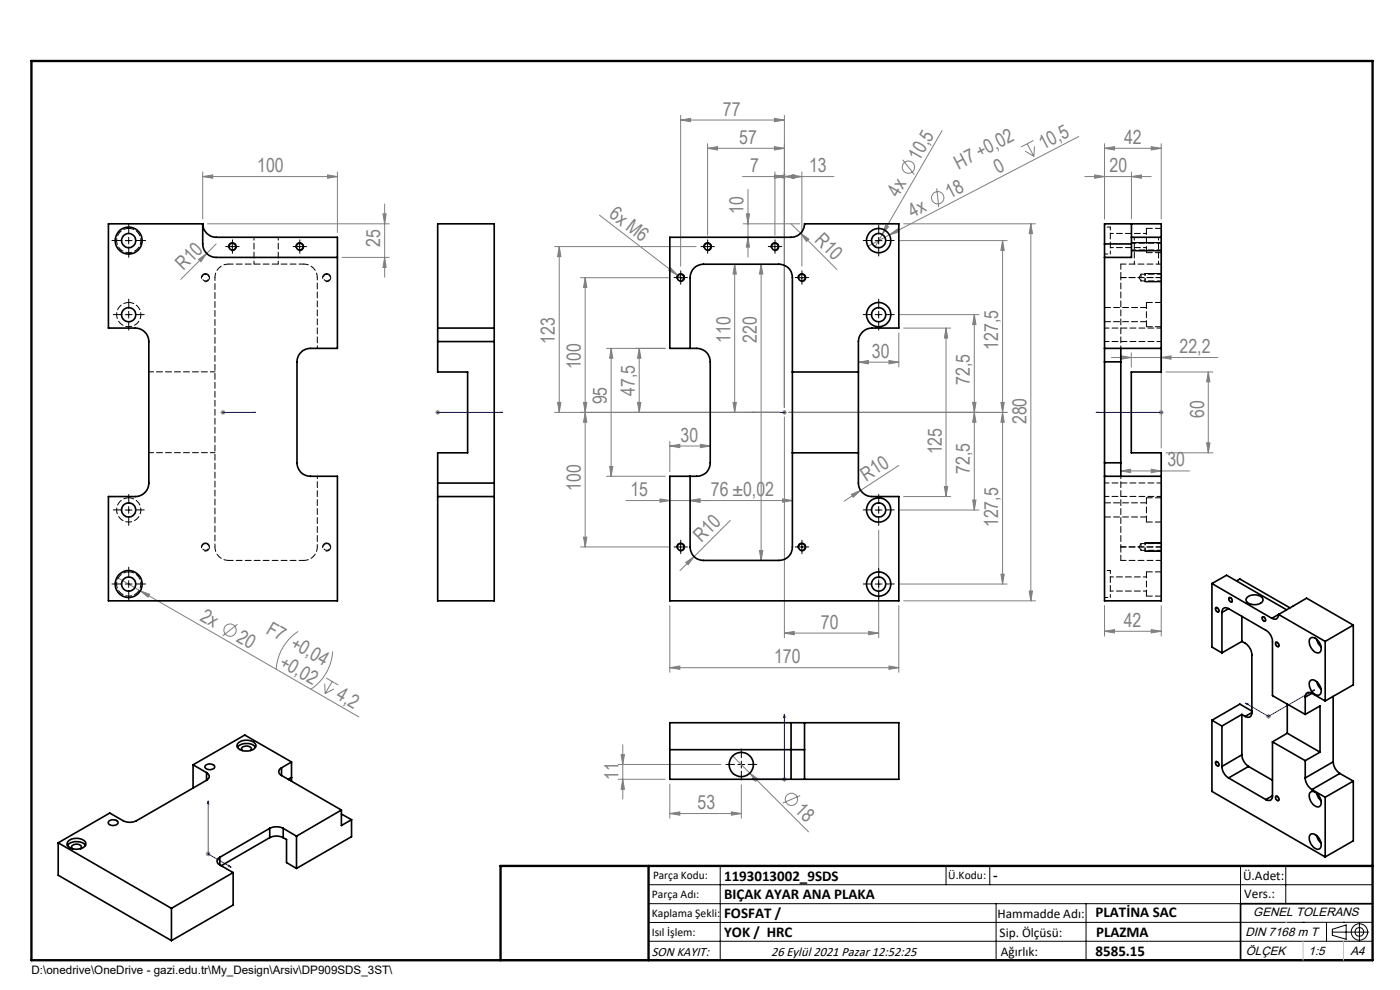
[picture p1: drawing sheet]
<svg xmlns="http://www.w3.org/2000/svg" width="297mm" height="210mm" viewBox="0 0 297 210" stroke-linecap="round" stroke-linejoin="round" font-family="sans-serif">
<g fill="none" stroke="#808080" stroke-width=".21">
<path d="M43 37.5l2.1-.4v.7zM43 37.5h28.6M43 36.5v10M69.5 37.1l2.1 .4-2.1 .3zM71.6 36.5v12.8M144.4 25.5l2.1-.4v.7zM144.4 24.5v32M144.4 25.5h22M150.1 31.5l2.1-.4v.7zM150.1 30.5v19.4M150.1 31.5h16.3M157.5 37.5h19.4"/>
<path d="M164.3 31.1l2.1 .4-2.1 .3zM164.3 37.1l2.1 .4-2.1 .3zM164.3 25.1l2.1 .4-2.1 .3zM164.4 37.5l2.1-.4v.7zM164.4 36.5v13.4M166.4 37.5l2.1-.4v.7zM166.4 24.5v62M168 37.1l2.1 .4-2.1 .3zM170.1 36.5v20M191.5 33.9l2.5 3.1M198.7 40l.4 3.9M199.8 27.7l-14.2 24.6"/>
<path d="M217.5 32.1l1.8 1.1M217.9 30.5l1.4 2.7M219.3 29.8l-2.7 1.4M219.5 31l-.2 2.2M228.8 29l-40.1 20.8M230.1 37.5h14.1M232.2 37.1l2.1 .4-2.1 .3zM234.3 31.5l2.1-.4v.7zM234.3 31.5h12M234.3 30.5v16M240 37.5l2.1-.4v.7zM240 36.5v10"/>
<path d="M244.2 31.1l2.1 .4-2.1 .3zM246.3 30.5v16M42.1 55l1.8-1.2-1.3 1.7zM44 47.5h38.6M45.9 51.7l-7.6 7.6M72.6 54.6h10M81.2 45.4h.7l-.3 2.1zM81.6 43.3v15.5M81.6 54.6l.3 2.1h-.7zM117.7 52.3h30M118.6 52.3v35.2M118.6 52.3l.4 2.1h-.7z"/>
<path d="M123.2 58.9h18.8M124.1 58.9v57.1M124.1 58.9l.4 2.1h-.7zM127.2 45.6l16.5 12.8M142.3 56.8l1.4 1.6-1.8-1zM143.7 58.4l1.4 1M155.9 56l.3 2.1h-.7zM155.9 56v31.5M157.7 47.5h12M158.3 45.4h.7l-.3 2.1zM158.7 50.3l.3 2.1h-.7zM158.7 40.2v14.3"/>
<path d="M161.5 56l.3 2.1h-.7zM161.5 56v62.9M167.8 47.5l2.1 2M169.9 49.5l1.7 1.2-.5 .5zM169.9 49.5l7.6 7.6M187.9 47.8l.6 .3-1.4 1.6zM188.7 49.8l1.7-1.2 .3 .6zM188.7 49.8l-4.6 2.4M190.7 51h23M191.7 47.5h28M212.7 51l.3 2.1h-.7zM212.7 51v72.9"/>
<path d="M218.7 47.5l.3 2.1h-.7zM218.7 47.5v80M128.7 73.9h12.4M129.6 73.9l.4 2.1h-.7zM129.6 73.9v27.1M135.6 73.9v13.6M135.6 73.9l.4 2.1h-.7zM182.1 76.8h8.6M182.1 76.8l2.1-.3v.7zM188.6 76.5l2.1 .3-2.1 .4zM190.7 66.7h17M190.7 70.6v7.2"/>
<path d="M191.7 69.6h10M200.7 69.6v35.7M200.7 69.6l.3 2.1h-.7zM206.7 66.7l.3 2.2h-.7zM206.7 66.7v41.5M235.8 75.8h22.6M237.9 75.5l2.1 .3-2.1 .4zM240 74.8v3.1M246.3 75.8l2.1-.3v.7zM246.3 74.8v20.2M247.3 78.9h10M256.3 78.9l.4 2.1h-.7z"/>
<path d="M256.3 78.9v17.2M46.8 87.5h1M47 87.1l.7 .7M47.3 87v1M47.7 87.1l-.7 .7M92.4 87.5h.9M92.5 87.1l.7 .7M92.9 87v1M93.2 87.1l-.7 .7M117.7 87.5h47.7M118.3 85.4h.7l-.4 2.1zM123.8 85.4h.7l-.4 2.1z"/>
<path d="M124.1 87.5l.4 2.1h-.7zM129.3 98.9h.7l-.4 2.1zM135.3 85.4h.7l-.4 2.1zM142.1 94.6l2.1-.3v.7zM142.1 93.6v6.4M142.1 94.6h8.6M148.6 94.3l2.1 .3-2.1 .4zM155.5 85.4h.7l-.3 2.1zM165.9 87.5h1M166.1 87.1l.7 .7M166.4 87v1M166.4 88.5v46.8"/>
<path d="M166.8 87.1l-.7 .7M167.4 87.5h46.3M190.7 98.7l-8.1 5.3M206.3 85.4h.7l-.3 2.1zM206.7 87.5l.3 2.1h-.7zM212.3 85.4h.7l-.3 2.1zM212.7 87.5l.3 2.1h-.7zM237.8 99.9l2.1-.4v.8zM237.8 99.9h14.5M244.2 99.5l2.1 .4-2.1 .4zM245.8 87.5h1M246 87.1l.7 .7"/>
<path d="M246.7 87.1l-.7 .7M247.3 96.1h10M256 93.9h.7l-.4 2.2zM123.2 116h18.8M123.8 113.9h.7l-.4 2.1zM128.7 101h12.4M132.8 106.2h35.3M140 105.8l2.1 .4-2.1 .3zM145.5 119.3l1.7-1.2-1.2 1.7zM146.4 106.2l2.1-.4v.7zM147.2 118.1l-2.9 2.9M154.9 110.4l-7.7 7.7"/>
<path d="M161.1 116.8h.7l-.3 2.1zM166 105.8l2.1 .4-2.1 .3zM180.6 104.9l2-.9-1.6 1.5zM182.6 104l-3.5 2.3M186.4 112.5v22.8M190.7 108.2h17M191.7 105.3h10M200.3 103.2h.7l-.3 2.1zM206.3 106.1h.7l-.3 2.1zM24.8 122.5l51.3 29.6M29.8 125.3l2 .8-.4 .6zM50.4 132.4l-3.2 2.5"/>
<path d="M63.3 133.9a10.3 10.3 0 0 0-4.7 8.1M70.6 138.2a10.3 10.3 0 0 1-4.7 8M142.1 128.5v14.1M166.4 134.3l2.1-.4v.7zM166.4 134.3h20M184.3 133.9l2.1 .4-2.1 .3zM190.7 123.9h23M190.7 128.5v14.1M191.7 127.5h28M212.3 121.8h.7l-.3 2.1zM218.3 125.4h.7l-.3 2.1zM234.3 133.9l2.1-.3v.7z"/>
<path d="M234.3 128.5v6.4M234.3 133.9h12M244.2 133.6l2.1 .3-2.1 .4zM246.3 128.5v6.4M68.9 145l.1 2.1M69.2 143.8l2.6 1.5M70.5 144.6l-1.5 2.5M70.8 146.1l-1.8 1M132.1 158v11.5M142.1 141.6l2.1-.3v.7zM142.1 141.6h48.6M188.6 141.3l2.1 .3-2.1 .4z"/>
<path d="M268.6 152h1M268.7 151.6l.8 .7M269.1 151.5v1M269.5 151.6l-.8 .7M131.1 165.3h10M131.1 162.2h21.9M131.8 160.1h.7l-.4 2.1zM132.1 165.3l.4 2.1h-.7zM142.1 172.6l2.1-.4v.7zM142.1 166.3v7.3M142.1 172.6h15.2M155.2 172.2l2.1 .4-2.1 .3z"/>
<path d="M155.4 160.4l16.1 16.1M157.3 166.5v7.1M159.1 164l1.7 1.2-.5 .5zM165.9 165.3h1M166.1 165l.7 .7M166.4 164.8v1M166.8 165l-.7 .7M169.8 168.8l-3.7 1.5M43.6 181.1h1.1M43.8 180.8l.7 .7M44.2 180.6v1M44.5 180.8l-.7 .7"/>
<circle cx="192.7" cy="35.5" r="1.3"/>
<circle cx="198.9" cy="41.9" r="1.3"/>
<circle cx="48.8" cy="133.7" r="1.31"/>
<circle cx="167.9" cy="169.6" r="1.31"/>
</g>
<g fill="none" stroke="#000" stroke-width=".21">
<path d="M26.6 51h1.4M27.3 50.3v1.4M42.8 59.1a.87 .87 0 0 1 .7-1.1 .87 .87 0 0 1 1 1 .87 .87 0 0 1-1.1 .7M48.5 52.6a.87 .87 0 0 1 .7-1.1 .87 .87 0 0 1 1 .9 .87 .87 0 0 1-1.1 .8M48.6 52.3h1.4M49.3 51.6v1.4M62.8 52.6a.85 .85 0 0 1 .7-1.1 .85 .85 0 0 1 .9 .9 .85 .85 0 0 1-1 .8M62.9 52.3h1.4M63.6 51.6v1.4M68.5 59.1a.85 .85 0 0 1 .7-1.1 .85 .85 0 0 1 1 1 .85 .85 0 0 1-1.1 .7M143.6 59.1a.85 .85 0 0 1 .7-1.1 .85 .85 0 0 1 1 1 .85 .85 0 0 1-1.1 .7M143.7 58.9h1.4"/>
<path d="M144.4 58.2v1.4M149.3 52.6a.85 .85 0 0 1 .7-1.1 .85 .85 0 0 1 1 .9 .85 .85 0 0 1-1.1 .8M149.4 52.3h1.4M150.1 51.6v1.4M163.6 52.6a.85 .85 0 0 1 .7-1.1 .85 .85 0 0 1 1 .9 .85 .85 0 0 1-1.1 .8M163.7 52.3h1.4M164.4 51.6v1.4M169.3 59.1a.85 .85 0 0 1 .7-1.1 .85 .85 0 0 1 1 1 .85 .85 0 0 1-1.1 .7M169.4 58.9h1.4M170.1 58.2v1.4M185.7 51h1.4M186.4 50.3v1.4"/>
<path d="M240 53.2h6.3M240 51.5h6.3M242.9 59.8h3.4M242.9 58h3.4M26.6 66.7h1.4M27.3 66v1.5M185.7 66.7h1.4M186.4 66v1.5M26.6 108.2h1.4M27.3 107.4v1.5M42.8 116.3a.87 .87 0 0 1 .7-1.1 .87 .87 0 0 1 1 .9 .87 .87 0 0 1-1.1 .8M68.5 116.3a.85 .85 0 0 1 .7-1.1 .85 .85 0 0 1 1 .9 .85 .85 0 0 1-1.1 .8"/>
<path d="M143.6 116.3a.85 .85 0 0 1 .7-1.1 .85 .85 0 0 1 1 .9 .85 .85 0 0 1-1.1 .8M143.7 116h1.4M144.4 115.3v1.5M169.3 116.3a.85 .85 0 0 1 .7-1.1 .85 .85 0 0 1 1 .9 .85 .85 0 0 1-1.1 .8M169.4 116h1.4M170.1 115.3v1.5M185.7 108.2h1.4M186.4 107.4v1.5M242.9 116.9h3.4M242.9 115.2h3.4M26.6 123.9h1.4M27.3 123.2v1.4"/>
<path d="M185.7 123.9h1.4M186.4 123.2v1.4M257.8 128.9a.6 .6 0 0 1 .7 .3 .6 .6 0 0 1-.1 .7l-.4-.3zM260.7 126.8a.6 .6 0 0 1 .6 .2 .6 .6 0 0 1 0 .8l-.6-.5zM267.8 130.8a.61 .61 0 0 1 .6 .3 .61 .61 0 0 1-.1 .8l-.5-.4-.1-.4zM270.6 136.2a.61 .61 0 0 1 .7 .3 .61 .61 0 0 1-.2 .8l-.4-.4zM156.5 162.2h1.5M157.3 161.5v1.4M257.8 161.6a.6 .6 0 0 1 .7 .2 .6 .6 0 0 1-.1 .8l-.4-.3zM270.6 168.9a.59 .59 0 0 1 .7 .3 .59 .59 0 0 1-.2 .7l-.4-.3zM137.6 187.7h153.6M137.6 191.7h153.6"/>
<path d="M137.6 199.7h153.6M152.8 183.7v20M200.7 183.7v4M210 183.7v4M211.3 191.7v12M230.4 191.7v12M263.2 183.7v20M272.8 183.7v8M276.4 195.6h.1M281.4 195.6v4.1M282.6 197.7h7.8M282.6 197.1l3-.9v3l-3-.8z"/>
<path d="M285 195.6h.1M288.4 195.8v3.8M291.2 195.6l-153.6 .1"/>
<circle cx="288.4" cy="197.7" r="1.74"/>
<circle cx="288.4" cy="197.7" r=".93"/>
</g>
<g fill="none" stroke="#00f" stroke-width=".21">
<path d="M47.1 87.5h.4zM47.3 87.5h.1M47.3 87.5h6.9M54.2 87.5h-.7h.7M92.7 87.5h.3zM92.9 87.5h.1M92.9 87.5h13.8M106.7 87.5h-.7h.7M159.5 87.5h.7h-.7M159.5 87.5h6.9M166.2 87.5h.4zM166.4 87.5h.1"/>
<path d="M232.5 87.5h.7h-.7M232.5 87.5h13.8M246.2 87.5h.3zM246.3 87.5h.1M166.4 151.5v13.8h-6.9M166.4 151.5l.2 .7h-.4zM264.2 149.1l.6 .3-.2 .1zM278.3 146.5l.6-.2-.4 .4zM278.9 146.3l-9.8 5.7-4.9-2.9M44.2 169.9v11.2l4.8 2.9M44.2 169.9l.1 .6-.3-.1zM159.5 165.3l.7-.2v.4z"/>
<path d="M48.5 183.5l.5 .5-.5-.2z"/>
</g>
<g fill="none" stroke="#000" stroke-width=".21" stroke-dasharray="15.2 1.3 1.3 1.3">
<path d="M25.9 51h-2.2M27.3 49.6v-2.2M27.3 52.4v2.2M28.7 51h2.2M48.6 52.3h-.7M49.3 51.6v-.7M49.3 53v.7M50 52.3h.7M62.9 52.3h-.7M63.6 51.6v-.7M63.6 53v.7M64.3 52.3h.7"/>
<path d="M143.7 58.9h-.7M144.4 58.2v-.8M144.4 59.6v.7M145.1 58.9h.7M149.4 52.3h-.7M150.1 51.6v-.7M150.1 53v.7M150.8 52.3h.8M163.7 52.3h-.7M164.4 51.6v-.7M164.4 53v.7M165.1 52.3h.7"/>
<path d="M169.4 58.9h-.7M170.1 58.2v-.8M170.1 59.6v.7M170.8 58.9h.8M185 51h-1.9M186.4 49.6v-1.9M186.4 52.4v1.9M187.8 51h1.9M25.9 66.7h-1.9M27.3 65.3v-1.9M27.3 68.2v1.8M28.7 66.7h1.9"/>
<path d="M185 66.7h-1.9M186.4 65.3v-1.9M186.4 68.2v1.8M187.8 66.7h1.9M25.9 108.2h-1.9M27.3 106.7v-1.8M27.3 109.6v1.8M28.7 108.2h1.9M143.7 116h-.7M144.4 115.3v-.7M144.4 116.7v.7M145.1 116h.7"/>
<path d="M169.4 116h-.7M170.1 115.3v-.7M170.1 116.7v.7M170.8 116h.8M185 108.2h-1.9M186.4 106.7v-1.8M186.4 109.6v1.8M187.8 108.2h1.9M25.9 123.9h-2.2M27.3 122.4v-2.1M27.3 125.3v2.1M28.7 123.9h2.2"/>
<path d="M185 123.9h-1.9M186.4 122.4v-1.8M186.4 125.3v1.9M187.8 123.9h1.9M155.8 162.2h-1.8M157.3 160.7v-1.8M157.3 163.6v1.8M158.7 162.2h1.9"/>
</g>
<path d="M291.2 191.7h-28v12M106.2 203.7h185" fill="none" stroke="#000" stroke-width=".35"/>
<path d="M6.7 12.9h284.5v190.8h-284.5zM137.6 183.7v20M291.2 183.7h-185v20" fill="none" stroke="#000" stroke-width=".5"/>
<path d="M272.8 195.6h.1M276.4 199.7v4M285 199.7v4" fill="none" stroke="#c0c0c0" stroke-width=".21"/>
<path d="M242.9 58v1.7M242.9 115.2v1.7" fill="none" stroke="#000" stroke-width=".21" stroke-dasharray="1.3 .6" stroke-dashoffset=".9"/>
<g fill="#00f">
<path d="M53.5 87.5h.7zM47.1 87.5h.4z"/>
<path d="M246.2 87.5h.3zM232.5 87.5h.7z"/>
<path d="M92.7 87.5h.3zM106 87.5h.7zM159.5 87.5h.7zM166.2 87.5h.4z"/>
<path d="M48.5 183.5l.5 .5-.5-.2zM44.2 169.9l.1 .6-.3-.1zM264.2 149.1l.4 .4 .2-.1zM278.3 146.5l.2 .2 .4-.4zM159.5 165.3l.7 .2v-.4zM166.4 151.5l-.2 .7h.4z"/>
</g>
<g fill="#808080">
<path d="M142.3 56.8l1.4 1.6-1.8-1z"/>
<path d="M188.7 49.8l1.7-1.2 .3 .6z"/>
<path d="M180.6 104.9l2-.9-1.6 1.5z"/>
<path d="M42.1 55l1.8-1.2-1.3 1.7z"/>
<path d="M145.5 119.3l1.7-1.2-1.2 1.7z"/>
<path d="M187.9 47.8l.6 .3-1.4 1.6z"/>
<path d="M159.1 164l1.7 1.2-.5 .5z"/>
<path d="M169.9 49.5l1.7 1.2-.5 .5z"/>
<path d="M29.8 125.3l2 .8-.4 .6z"/>
<path d="M246.3 75.8l2.1-.3v.7zM237.9 75.5l2.1 .3-2.1 .4z"/>
<path d="M164.3 31.1l2.1 .4-2.1 .3zM150.1 31.5l2.1-.4v.7zM164.3 37.1l2.1 .4-2.1 .3zM164.4 37.5l2.1-.4v.7zM164.3 25.1l2.1 .4-2.1 .3zM144.4 25.5l2.1-.4v.7zM188.6 141.3l2.1 .3-2.1 .4zM142.1 141.6l2.1-.3v.7zM146.4 106.2l2.1-.4v.7zM140 105.8l2.1 .4-2.1 .3zM240 37.5l2.1-.4v.7zM232.2 37.1l2.1 .4-2.1 .3z"/>
<path d="M166.4 37.5l2.1-.4v.7zM168 37.1l2.1 .4-2.1 .3zM142.1 94.6l2.1-.3v.7zM148.6 94.3l2.1 .3-2.1 .4zM166.4 134.3l2.1-.4v.7zM184.3 133.9l2.1 .4-2.1 .3z"/>
<path d="M182.1 76.8l2.1-.3v.7zM188.6 76.5l2.1 .3-2.1 .4z"/>
<path d="M69.5 37.1l2.1 .4-2.1 .3zM43 37.5l2.1-.4v.7zM244.2 31.1l2.1 .4-2.1 .3zM234.3 31.5l2.1-.4v.7z"/>
<path d="M155.2 172.2l2.1 .4-2.1 .3zM142.1 172.6l2.1-.4v.7z"/>
<path d="M256.3 78.9l.4 2.1h-.7zM256 93.9h.7l-.4 2.2z"/>
<path d="M155.5 85.4h.7l-.3 2.1zM155.9 56l.3 2.1h-.7z"/>
<path d="M135.3 85.4h.7l-.4 2.1zM135.6 73.9l.4 2.1h-.7z"/>
<path d="M129.6 73.9l.4 2.1h-.7zM129.3 98.9h.7l-.4 2.1z"/>
<path d="M81.6 54.6l.3 2.1h-.7zM81.2 45.4h.7l-.3 2.1zM123.8 85.4h.7l-.4 2.1zM124.1 58.9l.4 2.1h-.7zM206.3 85.4h.7l-.3 2.1zM206.7 66.7l.3 2.2h-.7zM206.3 106.1h.7l-.3 2.1zM206.7 87.5l.3 2.1h-.7zM212.3 121.8h.7l-.3 2.1zM212.7 87.5l.3 2.1h-.7zM118.3 85.4h.7l-.4 2.1zM118.6 52.3l.4 2.1h-.7z"/>
<path d="M218.7 47.5l.3 2.1h-.7zM218.3 125.4h.7l-.3 2.1z"/>
<path d="M124.1 87.5l.4 2.1h-.7zM123.8 113.9h.7l-.4 2.1zM212.7 51l.3 2.1h-.7zM212.3 85.4h.7l-.3 2.1zM200.7 69.6l.3 2.1h-.7zM200.3 103.2h.7l-.3 2.1z"/>
<path d="M158.3 45.4h.7l-.3 2.1zM158.7 50.3l.3 2.1h-.7z"/>
<path d="M131.8 160.1h.7l-.4 2.1zM132.1 165.3l.4 2.1h-.7z"/>
<path d="M161.5 56l.3 2.1h-.7zM161.1 116.8h.7l-.3 2.1z"/>
<path d="M234.3 133.9l2.1-.3v.7zM244.2 133.6l2.1 .3-2.1 .4z"/>
<path d="M237.8 99.9l2.1-.4v.8zM244.2 99.5l2.1 .4-2.1 .4z"/>
<path d="M146.4 106.2l2.1-.4v.7zM166 105.8l2.1 .4-2.1 .3z"/>
</g>
<g fill="none" stroke="#000" stroke-width=".35">
<path d="M23 47.5h20a2.89 2.89 0 0 0 2.9 2.8h25.7v23.6h-5.7a2.89 2.89 0 0 0-2.9 2.9v21.4a2.83 2.83 0 0 0 2.9 2.8h5.7v26.5h-48.6v-22.2h5.7a2.89 2.89 0 0 0 2.9-2.8v-30a2.89 2.89 0 0 0-2.9-2.9h-5.7zM43 47.5v4.2a2.89 2.89 0 0 0 2.9 2.9h25.7M142.1 50.3h25.7a2.83 2.83 0 0 0 2.9-2.8h20v22.1h-5.7a2.89 2.89 0 0 0-2.9 2.9v30a2.89 2.89 0 0 0 2.9 2.8h5.7v22.2h-48.6v-26.5h5.7a2.77 2.77 0 0 0 2.9-2.8v-21.4a2.83 2.83 0 0 0-2.9-2.9h-5.7zM234.3 51.7v2.9M234.3 54.6v19.3M234.3 51.7h5.7M240 47.5v2.8M240 50.3v4.3h-5.7M240 50.3h6.3M246.3 50.3v-2.8h-12v4.2M246.3 50.3v28.6h-6.3v17.2h6.3v31.4h-12v-26.5M92.9 69.6v2.9"/>
<path d="M92.9 69.6h11.9M92.9 69.6v-22.1h11.9v22.1M92.9 72.5v6.4h6.3v17.2h-6.3v6.4M92.9 72.5h11.9M104.8 69.6v2.9M104.8 72.5v30M146.4 73.9v-15a2.83 2.83 0 0 1 2.9-2.9h15.9a2.77 2.77 0 0 1 2.9 2.9v57.1a2.77 2.77 0 0 1-2.9 2.9h-15.9a2.83 2.83 0 0 1-2.9-2.9v-15M168.1 78.9h14M234.3 73.9v2.9M234.3 73.9h12M234.3 76.8v21.4M234.3 76.8h3.5"/>
<path d="M237.8 73.9v2.9M237.8 76.8v21.4M168.1 96.1h14M234.3 98.2v2.8M234.3 98.2h3.5M237.8 98.2v2.8M92.9 102.5v2.8M92.9 105.3v22.2h11.9v-22.2M92.9 105.3h11.9M92.9 102.5h11.9M104.8 102.5v2.8M234.3 101h12"/>
<path d="M257.1 123.8l12.7 7.4M257.1 123.8v13.5l2.1 1.2M257.1 123.8l3.1-1.8 12.7 7.4M258 128.9a.5 .5 0 0 1 .5 .3 .5 .5 0 0 1-.2 .6 .68 .68 0 0 1-.3-.9zM259.2 129.9v8.6M260.6 129.1l7.9 4.6a2.85 2.85 0 0 1 1.4 2.4v11.5l7 3.9M260.6 129.1a.86 .86 0 0 0-1-.1 .86 .86 0 0 0-.4 .9M260.6 129.1l-1.4 .8M260.8 126.8a.48 .48 0 0 1 .5 .3 .48 .48 0 0 1-.1 .6 .63 .63 0 0 1-.4-.9zM262.3 123.2l.7-.4 10.6 6.1M263.5 136.1a3.2 3.2 0 0 1 2.1 2.8v12.3M263.5 130.7v5.4"/>
<path d="M263.5 136.1l-4.3 2.4M264.6 126.7a2.36 2.36 0 0 1 3.3 .3 1.24 1.24 0 0 1-1.5 1.3 1.72 1.72 0 0 1-2.1-1.1zM267.8 130.9a.47 .47 0 0 1 .6 .3 .47 .47 0 0 1-.2 .6 .63 .63 0 0 1-.4-.9zM270.7 136.3a.48 .48 0 0 1 .5 .2 .48 .48 0 0 1-.1 .7 .64 .64 0 0 1-.4-.9zM271.3 130.3a.88 .88 0 0 1-.5 1 .88 .88 0 0 1-1-.1M271.3 130.3l9.8 5.8M271.3 130.3l5.9-3.4 9.9 5.7M271.3 130.3l-1.5 .9M278 135.4a1.28 1.28 0 0 1 1.8 .7 1.71 1.71 0 0 1 .1 2.4 2.22 2.22 0 0 1-1.9-3.1zM279.3 135.6l.4 1 .5 .6M281.1 136.1v12.6M287.1 132.6l-6 3.5"/>
<path d="M287.1 132.6v12.7l-6 3.4M50.4 158.5a2.72 2.72 0 0 1 3.8 0M50.6 157.5a2.71 2.71 0 0 1 3.6 .4 1.24 1.24 0 0 1-1.4 1.4 2.11 2.11 0 0 1-2.5-1.1zM51.4 159.2a.55 .55 0 0 1-.1-.7 .55 .55 0 0 1 .7-.2 .9 .9 0 0 1 1.3 .7l-.2 .2M142.1 159h28.6M167.8 153.3h2.9M167.8 153.3h-25.7v12h25.7M167.8 153.3v12M170.7 153.3h20v12h-20M170.7 153.3v12M257.1 152.8v15.1l24 13.9M257.1 152.8l2.1 1.2"/>
<path d="M259.2 154v8.6M263.5 151.5v8.6M263.5 151.5l.7 .5M263.5 151.5l-4.3 2.5M265.6 151.2a.86 .86 0 0 1-.4 .9 .86 .86 0 0 1-1-.1M265.6 150.8l-2.6-1.4-5.9 3.4M265.6 151.2l-1.4 .8M269.9 157.4v11.4M269.9 157.4l7 4M273.1 155.5l6.9 4.1M273.1 149.4v6.1M273.1 155.5l-3.2 1.9"/>
<path d="M276.9 147.9v3.6M276.9 151.5l3.1-1.8v9.9M278.1 144.3a2 2 0 0 1 2.1 1.8 .91 .91 0 0 1-.3 1.3 .91 .91 0 0 1-1.2-.3 2.1 2.1 0 0 1-.6-2.8zM278.3 147.1a.86 .86 0 0 0-1-.1 .86 .86 0 0 0-.4 .9M278.3 147.1l2.8 1.6M278.3 147.1l-1.4 .8M279.3 144.6l.4 .9 .5 .7M280 159.6l-3.1 1.8M282.8 147.7v13.9M12.3 178.8v6.9l24.1 13.8M12.3 178.8l24.1 13.9M14.3 179.3a2.64 2.64 0 0 1 3.8 0"/>
<path d="M14.4 178.5a2.63 2.63 0 0 1 3.8 .2 1.24 1.24 0 0 1-1.4 1.4 2.09 2.09 0 0 1-2.6-1.1zM23.1 174.2a1.27 1.27 0 0 1 1.9 .3 1.2 1.2 0 0 1-2 0zM41 162.2l2.8 1.7M41 162.2v4.9M43.6 162.4a1.27 1.27 0 0 1 1.9 .3 1.2 1.2 0 0 1-2-.1zM43.8 165.5l-14.8 8.6a3.1 3.1 0 0 1-2.9 0l-2.8-1.6-11 6.3M43.8 163.9a.87 .87 0 0 1 .6 .8 .87 .87 0 0 1-.6 .8M43.8 163.9v1.6M57.2 175.7a3.4 3.4 0 0 1 2.9 0M57.2 177.7a3.1 3.1 0 0 1 2.9 0M57.2 175.7l-10.6 6.1M57.2 175.7v2"/>
<path d="M57.2 177.7l-10.3 5.9M59.7 162.9a.85 .85 0 0 0-.6 .8 .85 .85 0 0 0 .6 .8M59.7 164.5l12.7 7.3M59.7 162.9v1.6M60.1 175.7l2.8 1.7M60.1 177.7l.7 .4v4.9l2.1 1.2M60.1 175.7v2M61.1 165.3l.7-.4-.5 .5M61.8 161.6l-9.9-5.7-10.9 6.3M61.8 161.6l-2.1 1.3M61.8 161.6v4.1M62.9 177.4v6.8"/>
<path d="M72.4 171.8l-9.5 5.6M72.4 171.8v3.3l2.2-1.2M72.4 172.7l2.2 1.2M74.6 173.9v3.6l-11.7 6.7M167.8 165.3h2.9M258 161.6a.48 .48 0 0 1 .5 .3 .48 .48 0 0 1-.2 .5 .63 .63 0 0 1-.3-.8zM259.2 162.6a3.2 3.2 0 0 0 1.4 2.4M260.6 165l7.9 4.6M263.5 160.1a3.2 3.2 0 0 0 1.4 2.5M263.5 160.1l-4.3 2.5M264.9 162.6l5 2.9M264.9 162.6l-4.3 2.4"/>
<path d="M269.9 168.8a.85 .85 0 0 1-.4 .9 .85 .85 0 0 1-1-.1M269.9 168.8l-1.4 .8M270.7 169a.48 .48 0 0 1 .5 .2 .48 .48 0 0 1-.1 .6 .64 .64 0 0 1-.4-.8zM276.9 165a3.2 3.2 0 0 0 1.4 2.5M276.9 161.4v3.6M278 177.1a1.61 1.61 0 0 1 2.1 1.2 1.25 1.25 0 0 1-.4 1.9 2.31 2.31 0 0 1-1.7-3.1zM278 168.1a1.56 1.56 0 0 1 2.1 1.2 1.25 1.25 0 0 1-.4 1.9 2.3 2.3 0 0 1-1.7-3.1zM278.3 167.5l2.8 1.6M279.3 168.3l.4 1 .5 .6M279.3 177.3l.4 .9 .5 .6M281.1 169.1v12.7M282.8 161.6a3.2 3.2 0 0 0 1.4 2.5"/>
<path d="M282.8 161.6l-5.9 3.4M284.2 164.1l-5.9 3.4M284.2 164.1l2.9 1.6M287.1 165.7v12.7l-6 3.4M287.1 165.7l-6 3.4M15.4 180a.56 .56 0 0 1-.1-.7 .56 .56 0 0 1 .6-.2 .9 .9 0 0 1 1.4 .7l-.2 .2M36.4 192.7v6.8M46.6 181.8a.85 .85 0 0 0-.6 .9 .85 .85 0 0 0 .6 .8M46.6 183.5l2.9 1.6M46.6 181.8v1.7M49.5 185.1l-13.1 7.6M49.5 185.1v6.9l-13.1 7.5"/>
<circle cx="27.3" cy="51" r="1.49"/>
<circle cx="27.3" cy="51" r="2.86"/>
<circle cx="49.3" cy="52.3" r=".73"/>
<circle cx="63.6" cy="52.3" r=".73"/>
<circle cx="144.4" cy="58.9" r=".73"/>
<circle cx="150.1" cy="52.3" r=".71"/>
<circle cx="164.4" cy="52.3" r=".71"/>
<circle cx="170.1" cy="58.9" r=".72"/>
<circle cx="186.4" cy="51" r="1.51"/>
<circle cx="186.4" cy="51" r="2.56"/>
<circle cx="27.3" cy="66.8" r="1.51"/>
<circle cx="186.4" cy="66.8" r="1.51"/>
<circle cx="186.4" cy="66.7" r="2.58"/>
<circle cx="27.3" cy="108.2" r="1.51"/>
<circle cx="144.4" cy="116" r=".72"/>
<circle cx="170.1" cy="116" r=".71"/>
<circle cx="186.4" cy="108.2" r="2.56"/>
<circle cx="186.4" cy="108.2" r="1.51"/>
<circle cx="27.3" cy="123.9" r="1.51"/>
<circle cx="27.3" cy="123.9" r="2.86"/>
<circle cx="186.4" cy="123.9" r="1.49"/>
<circle cx="186.4" cy="123.9" r="2.58"/>
<circle cx="157.2" cy="162.2" r="2.56"/>
</g>
<path d="M67.3 73.9v-15M237.8 73.9v-15M67.3 116v-15M237.8 116v-15" fill="none" stroke="#000" stroke-width=".21" stroke-dasharray="1.3 .6" stroke-dashoffset=".8"/>
<g fill="none" stroke="#000" stroke-width=".21" stroke-dasharray="1.3 .6" stroke-dashoffset=".3">
<path d="M43.6 58.2a.71 .71 0 0 1 .7 1 .71 .71 0 0 1-1.2 .2 .71 .71 0 0 1 .3-1.2h.2M48.5 56a2.86 2.86 0 0 0-2.9 2.9M64.5 56h-16M67.3 58.9a2.86 2.86 0 0 0-2.8-2.9M69.3 58.2a.71 .71 0 0 1 .7 1 .71 .71 0 0 1-1.2 .2 .71 .71 0 0 1 .3-1.2h.2M240.1 53h6.2M246.3 51.6h-6.2M31.6 78.9h14M234.3 72.4h12M246.3 69.6h-12M45.6 96h-14M43.6 115.3a.71 .71 0 0 1 .7 1 .71 .71 0 0 1-1.2 .2 .71 .71 0 0 1 .3-1.2h.2"/>
<path d="M45.6 116a2.86 2.86 0 0 0 2.9 2.9M48.5 118.9h16M64.5 118.9a2.86 2.86 0 0 0 2.8-2.9M69.3 115.3a.71 .71 0 0 1 .7 1 .71 .71 0 0 1-1.2 .2 .71 .71 0 0 1 .3-1.2h.2M234.3 105.3h12M246.3 102.4h-12"/>
</g>
<g fill="none" stroke="#000" stroke-width=".21" stroke-dasharray="1.3 .6" stroke-dashoffset=".6">
<path d="M45.6 58.9v57.1M53.9 50.3v5.7M59 56v-5.7M234.3 53.9h1.2M235.5 53.9v-5.7M235.5 48.2h-1.2M235.5 52.5h7.7M240.6 50.3v5.7M243.2 49.5h-7.7M245.8 56v-5.7M234.3 126.7h1.2M235.5 126.7v-5.7"/>
<path d="M235.5 121h-1.2M235.5 125.4h7.7M243.2 122.4h-7.7"/>
</g>
<path d="M27.3 48.4a2.57 2.57 0 0 1 2.3 3.8 2.57 2.57 0 0 1-4.4 .3 2.57 2.57 0 0 1 1.7-4l.4-.1M237.8 56h8.5M237.8 58.9h8.5M237.8 58.9v-2.9M27.3 64.2a2.57 2.57 0 0 1 2.3 3.7 2.57 2.57 0 0 1-4.4 .3 2.57 2.57 0 0 1 1.7-4h.4M27.3 105.6a2.57 2.57 0 0 1 2.3 3.7 2.57 2.57 0 0 1-4.4 .4 2.57 2.57 0 0 1 1.7-4.1h.4M237.8 118.9h8.5M237.8 118.9v-2.9M237.8 116h8.5M27.3 121.3a2.57 2.57 0 0 1 2.3 3.7 2.57 2.57 0 0 1-4.4 .4 2.57 2.57 0 0 1 1.7-4.1h.4" fill="none" stroke="#000" stroke-width=".21" stroke-dasharray="1.3 .6" stroke-dashoffset=".2"/>
<path d="M242.1 58.2v1.4M242.1 115.3v1.4" fill="none" stroke="#000" stroke-width=".21" stroke-dasharray="1.3 .6" stroke-dashoffset=".7"/>
<g fill="none" stroke="#000" stroke-width=".21" stroke-dasharray="1.3 .6">
<path d="M243.2 48.4v5.2M243.2 53.6h3.1M246.3 48.4h-3.1M234.3 68.2h8.9M243.2 64.2v5.1M243.2 69.3h3.1M243.2 65.2h-8.9M246.3 64.2h-3.1M234.3 109.7h8.9M243.2 105.6v5.1M243.2 110.7h3.1M243.2 106.7h-8.9"/>
<path d="M246.3 105.6h-3.1M243.2 121.3v5.1M243.2 126.4h3.1M246.3 121.3h-3.1"/>
</g>
<path d="M241.6 58.9l.5 .7M242.1 58.2l-.5 .7M242.1 59.6h4.2M246.3 58.2h-4.2M241.6 116l.5 .7M242.1 115.3l-.5 .7M242.1 116.7h4.2M246.3 115.3h-4.2" fill="none" stroke="#000" stroke-width=".21" stroke-dasharray="1.3 .6" stroke-dashoffset=".4"/>
<g font-size="4.1" fill="#808080">
<text x="153.4" y="24.5">77</text>
<text x="156.8" y="30.5">57</text>
<text x="195" y="34.3" transform="rotate(-60 195 34.3)">10,5</text>
<text x="203.4" y="36" transform="rotate(-27 203.4 36)">H7 +0,02</text>
<text x="221.3" y="31.9" transform="rotate(-27 221.3 31.9)">10,5</text>
<text x="238.5" y="30.5">42</text>
<text x="54.6" y="36.5">100</text>
<text x="159.1" y="36.5">7</text>
<text x="171.6" y="36.5">13</text>
<text x="211.7" y="36.9" transform="rotate(-27 211.7 36.9)">0</text>
<text x="235.4" y="36.5">20</text>
<text x="129" y="45.9" transform="rotate(38 129 45.9)">6x M6</text>
<text x="157.8" y="45.5" transform="rotate(-90 157.8 45.5)">10</text>
<text x="190.6" y="42" transform="rotate(-60 190.6 42)">4x</text>
<text x="193.6" y="46.3" transform="rotate(-27 193.6 46.3)">4x</text>
<text x="201.5" y="42.2" transform="rotate(-27 201.5 42.2)">18</text>
<text x="80.7" y="52.3" transform="rotate(-90 80.7 52.3)">25</text>
<text x="172.7" y="51.1" transform="rotate(45 172.7 51.1)">R10</text>
<text x="39" y="57.6" transform="rotate(-45 39 57.6)">R10</text>
<text x="117.7" y="72.9" transform="rotate(-90 117.7 72.9)">123</text>
<text x="155" y="72.8" transform="rotate(-90 155 72.8)">110</text>
<text x="160.6" y="72.8" transform="rotate(-90 160.6 72.8)">220</text>
<text x="185" y="75.9">30</text>
<text x="211.8" y="74.1" transform="rotate(-90 211.8 74.1)">127,5</text>
<text x="250.2" y="74.9">22,2</text>
<text x="123.2" y="78.4" transform="rotate(-90 123.2 78.4)">100</text>
<text x="134.7" y="84" transform="rotate(-90 134.7 84)">47,5</text>
<text x="205.8" y="81.7" transform="rotate(-90 205.8 81.7)">72,5</text>
<text x="128.8" y="85.8" transform="rotate(-90 128.8 85.8)">95</text>
<text x="255.4" y="88.6" transform="rotate(-90 255.4 88.6)">60</text>
<text x="144.4" y="93.7">30</text>
<text x="217.8" y="90" transform="rotate(-90 217.8 90)">280</text>
<text x="199.8" y="96.4" transform="rotate(-90 199.8 96.4)">125</text>
<text x="205.8" y="100.5" transform="rotate(-90 205.8 100.5)">72,5</text>
<text x="247.7" y="98.9">30</text>
<text x="123.2" y="104.1" transform="rotate(-90 123.2 104.1)">100</text>
<text x="133.7" y="105.3">15</text>
<text x="150.8" y="105.3">76 ±0,02</text>
<text x="183.7" y="102.2" transform="rotate(-33 183.7 102.2)">R10</text>
<text x="211.8" y="111.8" transform="rotate(-90 211.8 111.8)">127,5</text>
<text x="148.8" y="115.2" transform="rotate(-45 148.8 115.2)">R10</text>
<text x="42.2" y="131.5" transform="rotate(30 42.2 131.5)">2x</text>
<text x="49.9" y="135.9" transform="rotate(30 49.9 135.9)">20</text>
<text x="56.2" y="134.2" transform="rotate(30 56.2 134.2)">F7 +0,04</text>
<text x="174.2" y="133.3">70</text>
<text x="238.4" y="133">42</text>
<text x="59.1" y="141.2" transform="rotate(30 59.1 141.2)">+0,02</text>
<text x="164.2" y="140.7">170</text>
<text x="71.1" y="148.1" transform="rotate(30 71.1 148.1)">4,2</text>
<text x="131.2" y="165.4" transform="rotate(-90 131.2 165.4)">11</text>
<text x="148" y="171.6">53</text>
<text x="168.4" y="172" transform="rotate(45 168.4 172)">18</text>
</g>
<g font-size="3.2">
<text x="153.6" y="186.8">1193013002_9SDS</text>
<text x="153.6" y="190.8">BIÇAK AYAR ANA PLAKA</text>
<text x="210.7" y="186.6">-</text>
<text x="153.6" y="194.8">FOSFAT /</text>
<text x="232.4" y="194.5">PLATİNA SAC</text>
<text x="153.6" y="198.8">YOK / HRC</text>
<text x="232.4" y="202.8">8585.15</text>
<text x="232.5" y="198.8">PLAZMA</text>
</g>
<g font-size="2.8">
<text x="263.7" y="186.7">Ü.Adet:</text>
<text x="263.9" y="190.5">Vers.:</text>
<text x="211.6" y="194.8">Hammadde Adı:</text>
<text x="138.3" y="202.8">SON KAYIT:</text>
<text x="163.6" y="202.8">26 Eylül 2021 Pazar 12:52:25</text>
<text x="212.1" y="198.7">Sip. Ölçüsü:</text>
<text x="212.3" y="202.7">Ağırlık:</text>
</g>
<g font-size="2.6">
<text x="265.9" y="194.4">GENEL TOLERANS</text>
<text x="264.2" y="198.5">DIN 7168 m T</text>
<text x="264.3" y="202.6">ÖLÇEK</text>
<text x="277.6" y="202.6">1:5</text>
<text x="286.5" y="202.6">A4</text>
</g>
<g font-size="2.5">
<text x="138.3" y="190.5">Parça Adı:</text>
<text x="138.5" y="186.5">Parça Kodu:</text>
<text x="201.2" y="186.5">Ü.Kodu:</text>
<text x="138.3" y="194.5">Kaplama Şekli:</text>
<text x="138.3" y="198.6">Isıl İşlem:</text>
<text x="6.7" y="206.7">D:\onedrive\OneDrive - gazi.edu.tr\My_Design\Arsiv\DP909SDS_3ST\</text>
</g>
</svg>
